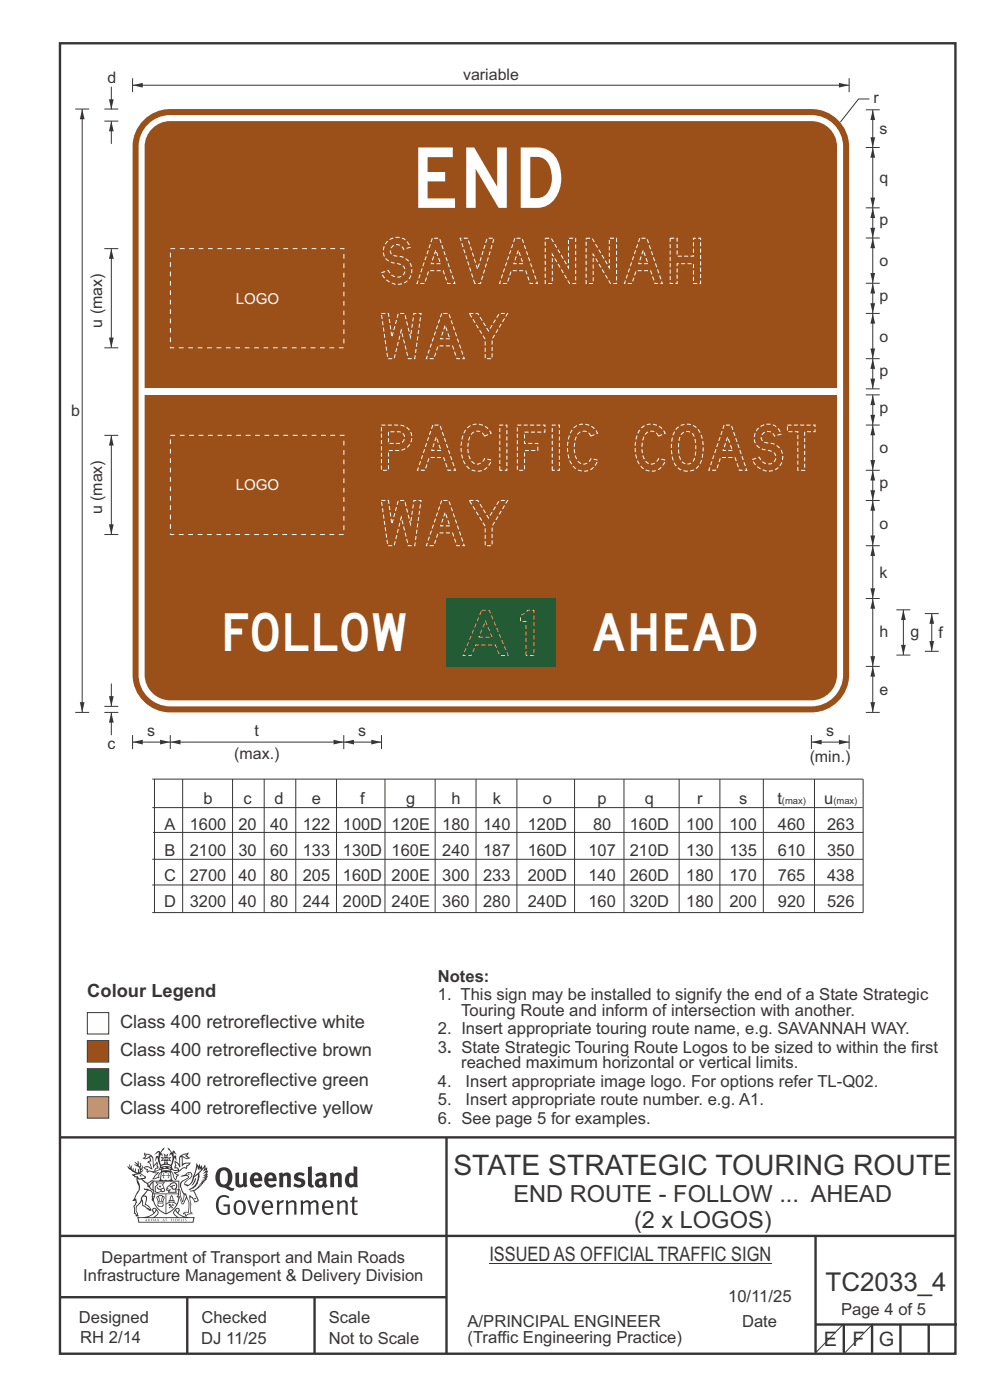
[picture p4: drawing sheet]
<svg xmlns="http://www.w3.org/2000/svg" width="210mm" height="297mm" viewBox="0 0 210 297" stroke-linecap="round" stroke-linejoin="round" font-family="sans-serif">
<g fill="none" stroke="#373435" stroke-width=".51">
<path d="M12.7 9.2h190v278h-190zM12.7 241.3h190M94.7 241.4v45.8M12.7 275.2h82M12.7 262.2h190.1M39.7 275.2v12M66.7 275.2v12M173 262.1v24.9M173 281h30M179 281v6M185 281v6M191 281v6"/>
<path d="M197 281v6"/>
</g>
<g fill="#373435">
<path d="M47 248.4a2.55 2.55 0 0 0 0 2.7l.3 .2a.81 .81 0 0 0 1-1v-.5a1.04 1.04 0 0 0-1.1-1.5zM46.3 248.1a1.82 1.82 0 0 1 2.1-.2 1.82 1.82 0 0 1 .9 1.8 2.29 2.29 0 0 1-.8 2l.7 .3h.5l-.2 .6a2.87 2.87 0 0 1-2-.7 2.12 2.12 0 0 1-1.7-3.1z" fill-rule="evenodd"/>
<path d="M49.9 248.9l.8-.2v2a.46 .46 0 0 0 .3 .6 .46 .46 0 0 0 .6-.3v-2.1l.7-.2v2.4l.2 .5-.5 .3-.3-.3a1.02 1.02 0 0 1-1.2 .3 1.02 1.02 0 0 1-.6-1.1z" fill-rule="evenodd"/>
<path d="M54 249.5l-.1 .5h.9a.49 .49 0 0 0-.2-.6 .49 .49 0 0 0-.6 .1zM53.4 249.1a1.34 1.34 0 0 1 1.6-.2 1.34 1.34 0 0 1 .6 1.5v.2h-1.7a.77 .77 0 0 0 .5 .8 .77 .77 0 0 0 .9-.4l.3 .5a1.59 1.59 0 0 1-2 .2 1.59 1.59 0 0 1-.5-2.1z" fill-rule="evenodd"/>
<path d="M57 249.5l-.1 .5h1a.49 .49 0 0 0-.2-.6 .49 .49 0 0 0-.7 .1zM56.4 249.1a1.34 1.34 0 0 1 1.6-.2 1.34 1.34 0 0 1 .7 1.5v.2h-1.8a.77 .77 0 0 0 .5 .8 .77 .77 0 0 0 .9-.4l.4 .5a1.59 1.59 0 0 1-2.1 .2 1.59 1.59 0 0 1-.5-2.1z" fill-rule="evenodd"/>
<path d="M59.2 248.9l.7-.2 .1 .4a.95 .95 0 0 1 1-.3 .95 .95 0 0 1 .7 .8v2.3h-.8v-2.3a.46 .46 0 0 0-.8 .1v2.2h-.8z" fill-rule="evenodd"/>
<path d="M62.6 249.1a1.75 1.75 0 0 1 2-.1l-.2 .5-.6-.2a.43 .43 0 0 0-.6 .3l.4 .3a1.04 1.04 0 0 1 1.2 1.1 1.04 1.04 0 0 1-1.4 1l-1.2-.4 .3-.6 1 .4 .4-.4a.88 .88 0 0 0-1-.5l-.4-.2-.1-.4z" fill-rule="evenodd"/>
<path d="M65.3 247.6l.8-.2 .1 3.8 .3 .2 .1 .4a.88 .88 0 0 1-1 0 .88 .88 0 0 1-.3-1z" fill-rule="evenodd"/>
<path d="M67.8 250.6a.43 .43 0 0 0-.1 .7 .43 .43 0 0 0 .7-.1v-.7zM66.8 249.1a1.7 1.7 0 0 1 2.4 .1v1.9l.3 .4-.4 .5-.5-.4a1.03 1.03 0 0 1-1.7-.1 1.03 1.03 0 0 1 .8-1.5h.7v-.4a.8 .8 0 0 0-1.2 .1z" fill-rule="evenodd"/>
<path d="M70 248.9l.7-.2 .1 .4a.95 .95 0 0 1 1-.3 .95 .95 0 0 1 .7 .8v2.3h-.8v-2.3a.46 .46 0 0 0-.8 .1v2.2h-.8z" fill-rule="evenodd"/>
<path d="M74.3 249.5a1.48 1.48 0 0 0 0 1.7h.5l.2-.1v-1.5l-.3-.2zM75 247.4l.8 .1 .1 4.4h-.7l-.1-.2a1.26 1.26 0 0 1-1.4 0 1.26 1.26 0 0 1-.5-1.3 1.29 1.29 0 0 1 .4-1.4 1.29 1.29 0 0 1 1.4-.1z" fill-rule="evenodd"/>
<path d="M46.4 253.9a1.72 1.72 0 0 1 2.3 0l-.3 .3a1.24 1.24 0 0 0-1.4-.2 1.24 1.24 0 0 0-.6 1.4 1.49 1.49 0 0 0 1.2 1.9l.7-.1v-1.3h-.8l-.1-.4h1.3v1.9a1.93 1.93 0 0 1-2.2 0 1.93 1.93 0 0 1-.7-2.2l.2-.8z" fill-rule="evenodd"/>
<path d="M50.4 255.1a1.65 1.65 0 0 0 .2 2.2 .99 .99 0 0 0 1-1.4 .78 .78 0 0 0-.4-.8 .78 .78 0 0 0-.8 0zM50 254.9a1.33 1.33 0 0 1 1.6-.1 1.33 1.33 0 0 1 .5 1.4 1.31 1.31 0 0 1-1.3 1.6 1.31 1.31 0 0 1-1.2-1.6v-.6z" fill-rule="evenodd"/>
<path d="M52.5 254.7l.4-.1 .9 2.6 .8-2.5h.5l-1.1 3h-.5z" fill-rule="evenodd"/>
<path d="M56.3 255.2l-.2 .7h1.3a.7 .7 0 0 0-.3-.8 .7 .7 0 0 0-.8 .1zM55.9 255a1.22 1.22 0 0 1 1.5-.2 1.22 1.22 0 0 1 .5 1.5h-1.8a.93 .93 0 0 0 .5 1 .93 .93 0 0 0 1.1-.2l.2 .3a1.43 1.43 0 0 1-1.8 .1 1.43 1.43 0 0 1-.6-1.7z" fill-rule="evenodd"/>
<path d="M58.7 254.7l.4-.1 .1 .5 .4-.4 .6-.1-.2 .5a.66 .66 0 0 0-.8 .7v1.9h-.4z" fill-rule="evenodd"/>
<path d="M60.6 254.7l.4-.1 .1 .5a.94 .94 0 0 1 1-.5 .94 .94 0 0 1 .8 .8v2.3h-.5l-.1-2.5a.81 .81 0 0 0-1.2 .3v2.2h-.4z" fill-rule="evenodd"/>
<path d="M63.7 254.7l.5-.1 .1 .5 .4-.3a.78 .78 0 0 1 1.1 .3 .9 .9 0 0 1 1-.5 .9 .9 0 0 1 .8 .8v2.3h-.5l-.1-2.5a.67 .67 0 0 0-1.1 .3v2.2h-.5v-2.4l-.4-.3-.7 .4v2.3h-.5z" fill-rule="evenodd"/>
<path d="M69 255.2l-.1 .7h1.3a.7 .7 0 0 0-.3-.8 .7 .7 0 0 0-.9 .1zM68.7 255a1.22 1.22 0 0 1 1.5-.2 1.22 1.22 0 0 1 .5 1.5h-1.8a.93 .93 0 0 0 .4 1 .93 .93 0 0 0 1.2-.2l.1 .3a1.44 1.44 0 0 1-1.7 .1 1.44 1.44 0 0 1-.6-1.7z" fill-rule="evenodd"/>
<path d="M71.4 254.7l.5-.1 .1 .5a.94 .94 0 0 1 1-.5 .94 .94 0 0 1 .8 .8v2.3h-.5l-.1-2.5a.81 .81 0 0 0-1.2 .3v2.2h-.4z" fill-rule="evenodd"/>
<path d="M74.7 253.9l.5-.1v.9h.7l-.1 .3h-.6v2.2l.1 .2h.5l.1 .3a.75 .75 0 0 1-1.2-.6v-2.1h-.4v-.3h.4z" fill-rule="evenodd"/>
<path d="M30.8 244.9l1.1 .3-.9 .5h-.4l.6-.5zM31.8 245.4h.2a2.44 2.44 0 0 1 .4 1.9l.1 .5 .7-1-.1 .6 .3 .3a.57 .57 0 0 0-.6 .7l-1-.1-.5 .2 .2-.5-.8-.3 .7-.1 .9 .5 .1-.1-.6-1.3-.2-.2h.5zM30.7 244.4l-.1 .5 .2 .4-.6 .4a1.04 1.04 0 0 0 1.4-.1l.2 .6-.3 .1-.2 .4a.94 .94 0 0 1 .8 1.1l-.2-.1a1.16 1.16 0 0 0-1.5-.1l.3 .4 .4 .2 .1 .5 .2 .1 .1-.2a.94 .94 0 0 1 1.1 .2l.8 .1-1.2 1.2a1.13 1.13 0 0 0 1.2-.2l.4-.1-.1-.4 .5-.8a.83 .83 0 0 0-.6 1.1l-.3-.1-.7 .4 1.1-1.4-.5 .1-.5-.1 1.3-.5-.1-.1-.9 .4v-.3l.2-.2 .3 .1 .1-.3-.2-.4v-.6l-.1-.4-.7 1v-.7a1.42 1.42 0 0 0-1.6-1.8z" fill-rule="evenodd"/>
<path d="M38.5 245.2l.5-.2 .7-.1-.6 .3 .8 .5h-.3zM38.3 245.5l.2-.1 .1 2a1.69 1.69 0 0 1 1.6-.6l-.8 .5 .1 .5a1.1 1.1 0 0 0-1.5 .6l-.1-.5-.2-.2h-.5l.3-.4-.3-.7a1.42 1.42 0 0 1 .8 1.1l.2-.1zM37.1 246.2l.1 1-.2 .3 .1 .4h.5l.1 .2a.96 .96 0 0 1-1.1-.1l-.1 .1a1.06 1.06 0 0 0 1.3 .2v.1a.72 .72 0 0 1-1 .2l.3 .5 .6 .2-.4 .2-.1 .6-.2-.3-.4-1.1-.4-.4 .4 .9a1.54 1.54 0 0 0 .7 1.2l.2-.3a.58 .58 0 0 1 .4-.8l.2-.1h-.3l-.5-.3 .9-.5a.93 .93 0 0 1 1.2-.5v.2l.2-.2 .1-.5a.99 .99 0 0 0 .7-.8l-1.3 .1-.3 .2-.1-1.4 .9 .4 .9-.3h-.4l-.5-.4 .4-.7-.6 .2a1.46 1.46 0 0 0-1.4 2.1v.4l-.2-.4z" fill-rule="evenodd"/>
<path d="M35.6 248.9l.2 .1-.1 .3 .4 .1h-.4v.6l-.1-.6h-.3l.3-.1z" fill-rule="evenodd"/>
<path d="M34.6 248.9l.2 .1v.3l.3 .1h-.3l-.1 .6v-.6h-.4l.4-.1z" fill-rule="evenodd"/>
<path d="M34.3 248.8a.57 .57 0 0 1 .9 .2 .57 .57 0 0 1 .9-.2l.2 1.4h-.2a.57 .57 0 0 1-.9 0 .69 .69 0 0 1-1.1 0zM34.2 248.1l-.3 2.1-.2 .4h3l-.2-.4-.3-2.1h-.2v.2l-.8-.1-.8 .1v-.2z" fill-rule="evenodd"/>
<path d="M34.2 252.4a.3 .3 0 0 0 .6 0 .3 .3 0 0 0-.6 0zM33.3 250.9l.3 .3-.3 .4a.79 .79 0 0 0 0 1.3l.8-.2-.1-.3a.55 .55 0 0 1-.7-.6l.1-.1 .2 .3 .3 .2 .8-.2-.4-.7 .4-.4-.7 .2zM33 250.7l1.1 .2 .9-.2-.4 .6 .4 1.2a.56 .56 0 0 1-.8 .3l-.2 .1a.73 .73 0 0 1-.9 .1 .73 .73 0 0 1-.3-1v-.4l.6-.4z" fill-rule="evenodd"/>
<path d="M35.6 251.8l.7-.4a.58 .58 0 0 1 1-.1 .58 .58 0 0 1-.4 .9l-.3-.3a.43 .43 0 0 1 .6-.4 .57 .57 0 0 0-.8 .2l-.2-.1-.3 .1 .4 .2a.55 .55 0 0 0 .9 .4v.5h-1.3l.3-.4-.1-.1-.6 .1 .2-.3-.2-.1zM35.4 251.8l-.1 .2a.39 .39 0 0 0 .2 .6h.3l-.2 .4h1.9l-.1-.8a.86 .86 0 0 0-.1-1.3 .86 .86 0 0 0-1.3 .4z" fill-rule="evenodd"/>
<path d="M36 254.8h.8v.2h-.8zM36.4 253.8l.2 .8h-.4zM36.4 253.5l-.3 .5-.1 .6h-.2v.4l-.7 .4 .2 .1a1.48 1.48 0 0 1 2.1 .2l.2-.1-.6-.5v-.5h-.2l-.1-.6z" fill-rule="evenodd"/>
<path d="M35.8 255.4l.4 .1 .1 .3 .3-.2-.2-.2a.38 .38 0 0 1 .5 .5l-.2-.2-.3 .2 .3 .2-.3 .3-.1-.4-.4 .4-.1-.2 .4-.3-.1-.1-.2 .1z" fill-rule="evenodd"/>
<path d="M34.5 254h.2v.2l-.2 .6h-.2zM33.6 255.3h.9v.2a.55 .55 0 0 1-.8 .4v-.2l-.2-.1zM33.4 254h.2l.2 .8h-.2zM33.6 255l.8-.1 .1 .2h-.8zM33.8 253.7h.5l-.2 1.1h-.1zM33.3 253.8l-.1 .3 .3 1.1a.48 .48 0 0 0-.1 .6 .48 .48 0 0 0 .5 .2h.5a.49 .49 0 0 0 .2-.8l.3-1.1-.1-.3a1.42 1.42 0 0 0-1.5 0z" fill-rule="evenodd"/>
<path d="M33.7 251.5l.4 .1 .1 .3h-.3z" fill-rule="evenodd"/>
<path d="M41.3 250.1l.3-.2-.2 .8-.6 .8h-.2l.5-.7z" fill-rule="evenodd"/>
<path d="M39.7 249l.3-.2 .5 .2a.88 .88 0 0 1-.6 1.1 1.22 1.22 0 0 0-.8 1.3l.5 .2a.72 .72 0 0 0 .9-.4l.5-.8 .2-.6 .8-.6v.2a2.85 2.85 0 0 1-2 2.9l.1 .1a2.13 2.13 0 0 0 1.9-1.5v-.3a2.01 2.01 0 0 0 .3-1.7l1.1-1.3-.4 1 .7-.5-.7 1 .8-.4-.8 .8 .7-.2-.9 .6 .8-.1-.8 .4h.7l-.8 .3 .3 .2h-.4l.2 .3h-.4l.2 .3h-.4l.1 .2h-.1a2.16 2.16 0 0 1-2 1.1l.1 .2 .4-.1a.76 .76 0 0 1 .7 .8l.5 1.2-.6 .2a1.45 1.45 0 0 0-1.1-1.3l.2 1.8-.1 1.8 .4 .3a1.07 1.07 0 0 0-1.2 .4v-.3l-.5-.2a.87 .87 0 0 1 1.1-.1v-.7a4.4 4.4 0 0 0-.6-3.1l-.1-.3h-.2a2.16 2.16 0 0 1-.7-2.2l.3-.4 1.2-.7a.55 .55 0 0 0-.4-.8zM37.8 252.4a.76 .76 0 0 1 .3 1.1l.6 1.6 .4-1.7 .2 .1a.61 .61 0 0 1-.1 .9l-.3 .8-.2 .1-.7-1.6-.3 .1a1.18 1.18 0 0 0 .1-1.4zM41.8 247.5l.2 .7 .3-.5v.6l.4-.5a1.9 1.9 0 0 1-1.2 1.4l-.3 .3zM38.2 249.6l1.4-.2 .2 .2v.3l-.5 .2a1.26 1.26 0 0 0-.9 1.9l.2 .7a1.84 1.84 0 0 1 .1 2.1l-.4-1.4a.96 .96 0 0 0-.4-1.2l-.4 .2a.78 .78 0 0 1 0 1.3l.1 .3h.4l.4 1.1a.38 .38 0 0 0 .2 .4 .38 .38 0 0 0 .4-.1l.6-1.2a2.94 2.94 0 0 1 .4 2.5l-.1 .4h-.8l-.3 .4v.2l.4-.1 .1 .4 .2 .1a1.02 1.02 0 0 1 1.3-.5v-.4l-.3-.1 .1-1.8-.3-1.3h.1a1.14 1.14 0 0 1 .8 1 .63 .63 0 0 0 .8-.2 .63 .63 0 0 0-.2-.9l-.6-1.2 .9-.6 .2-.4h.3l-.1-.2h.4l-.1-.3h.3l-.1-.3 .5-.1-.2-.2 .6-.4v-.2h-.2l.4-.5h-.3l.3-.5-.4 .1 .4-.5v-.3l-.3 .2 .2-.7-.1-.2-.4 .3v-.8l-.6 .8-.2-.8-.2 .5-.3-.7-.1 .6-.5-.8-.1 1.4-.6 1.8a1.81 1.81 0 0 1-1 1.5l-.6-.2a1.75 1.75 0 0 1 1.1-1.2 .75 .75 0 0 0 .1-1.3 .75 .75 0 0 0-1.2 .4z" fill-rule="evenodd"/>
<path d="M41.2 254.1h.3l.2 .2-.4 .1z" fill-rule="evenodd"/>
<path d="M29.4 258.4h11.6l-.1 .8h-11.4zM31.3 258.2l.5-.1a2.48 2.48 0 0 0 1.4-1.3l.3 .5-.5 .6-.5 .3zM32.5 256.6l.3-.2 .2 .1-.3 .7zM37.2 256.8a2.65 2.65 0 0 0 1.8 1.4h-1.1l-.5-.3-.5-.6zM37.4 256.5l.2-.1 .3 .2-.3 .6zM29.2 258.2l.1 1.2h11.8l.2-1.1-.2-.1a4.1 4.1 0 0 1-3.3-.9l.3-.4-.1-.6a1.06 1.06 0 0 0-1.3 1l.2 .4 .6 .5h-4.7l.3-.1a.84 .84 0 0 0 .6-.8 .84 .84 0 0 0-.5-.8l-.3-.2h-.5l-.1 .6 .3 .4a4.2 4.2 0 0 1-3.4 .9z" fill-rule="evenodd"/>
<path d="M31 258.7l.1 .2h-.2zM31 258.5l-.3 .6 .4-.2 .2 .2z" fill-rule="evenodd"/>
<path d="M31.3 258.6h.3v.4a.25 .25 0 0 0 .2-.1 .25 .25 0 0 0-.1-.3h.1a.29 .29 0 0 1 0 .4 .29 .29 0 0 1-.4 0 .29 .29 0 0 1 0-.4z" fill-rule="evenodd"/>
<path d="M32.2 258.6a.22 .22 0 0 1 .3 .2 .22 .22 0 0 1-.3 .2zM32 258.6l.1 .4a.33 .33 0 0 0 .4 0 .33 .33 0 0 0 0-.4 .33 .33 0 0 0-.5 0z" fill-rule="evenodd"/>
<path d="M32.9 258.7l.1 .2h-.2zM32.9 258.5l-.2 .6 .3-.2 .2 .2z" fill-rule="evenodd"/>
<path d="M33.3 258.6h.2l.1 .1 .2-.1-.2 .2 .2 .3-.3-.3-.1 .3h-.1l.2-.3z" fill-rule="evenodd"/>
<path d="M34.7 258.7l.1 .2h-.2zM34.7 258.5l-.3 .6 .4-.2 .2 .2z" fill-rule="evenodd"/>
<path d="M35 258.5h.5l-.2 .1v.5h-.2l.1-.5z" fill-rule="evenodd"/>
<path d="M36.2 258.6l.3-.1-.1 .1v.2h.1h-.1v.3h-.2z" fill-rule="evenodd"/>
<path d="M36.7 258.6h.2v.5h-.2z" fill-rule="evenodd"/>
<path d="M37.3 258.6a.22 .22 0 0 1 .3 .2 .22 .22 0 0 1-.3 .2zM37.1 258.6v.4a.33 .33 0 0 0 .5 0 .33 .33 0 0 0 0-.4 .33 .33 0 0 0-.5 0z" fill-rule="evenodd"/>
<path d="M37.8 258.6l.4-.1-.2 .1v.2h.1h-.1v.2l.2 .1h-.4z" fill-rule="evenodd"/>
<path d="M38.4 258.6h.2l-.1 .4 .2 .1h-.3z" fill-rule="evenodd"/>
<path d="M38.9 258.6h.2v.5h-.2z" fill-rule="evenodd"/>
<path d="M39.3 258.6h.2h-.1l.2 .3-.2 .2-.1-.1v-.1l.2 .1z" fill-rule="evenodd"/>
<path d="M34.2 247.4a1.51 1.51 0 0 1 2 .2 2.67 2.67 0 0 0-2.1 0zM35.7 247.6l.4 .1 .1 .3-.4-.1zM34.6 247.6h.5l.1 .2h-.4zM34 247.8l.3 .2h-.3zM34.9 246.9l.3-.2 .3 .2zM34.9 245.6l.2 .1v.3h-.2zM35 245.1l.2 .2 .2-.2-.1 .3h-.2zM35.1 246.3h.2l.1 .4-.2-.2-.2 .2zM35.3 245.7l.2-.1v.4h-.2zM34.4 245.7h.3l.1 .3-.4 .1 .2-.2zM35.7 245.7h.3l-.2 .2 .2 .2-.4-.1zM32.7 244.9l1-.5-.1 1-.2-.2-.3 .2-.3 1.1 .5-1 .3 .9a1.84 1.84 0 0 1 .2 1.7l.4 .1a2.48 2.48 0 0 1 2.2 0l.2-.2-.2-.7 .7-1.8 .4 .7-.2-1-.2-.1-.2 .3v-.9l.6 .4-.6-.8-.3 .1-.1 .4-.5-.9-.5-.3 .2 .5 .6 .5-.5 .8 .4-.4a2.06 2.06 0 0 1 0 2.3l-.5-.2-.2-.6 .1-.1 .8 .2-.4-.5 .4-.5-.7 .2-.2-.2 .2-.7-.5 .4-.5-.4 .2 .7-.2 .2-.7-.2 .4 .5-.4 .5 .8-.2 .1 .1-.2 .6-.5 .2a2.02 2.02 0 0 1 0-2.2l.3 .5-.1-.7-.3-.1 .8-1.2-.4 .3-.5 .8-.2-.3a.8 .8 0 0 0-.8 .5z" fill-rule="evenodd"/>
<path d="M29.2 250.1l.3 .1a.61 .61 0 0 1 .8 .4l.3 .2a.8 .8 0 0 1 .6 1l.4 .1 .5 .5a1 1 0 0 1 .5 1.1l-.1 .7v-.5h-.1a.96 .96 0 0 0-.8-1.3l-.2-.2h-.7l-.1-.1-.1 .1 .1 .3h.6l-1.2 1.3-.2 1-.4 .6a1.33 1.33 0 0 0-.5 1.8l.2 .5a1.26 1.26 0 0 1-.5-1.5l-.1-.3a1.56 1.56 0 0 0 .4-1.7l-.3 .2 .2-.5a3.2 3.2 0 0 0 .7-3zM30.4 253.9h.4a2.06 2.06 0 0 1-.1 1.6l.7 .5 .4 .4-.6-.1-.8-.6-.1-.9a.51 .51 0 0 1 .1-.9zM28.6 249.3a1.52 1.52 0 0 1 2.1 .5l-1.1 .2-.2-.1-.1-.4h-.5zM27.5 247v.8l-.3-.4h-.1a3.1 3.1 0 0 0 1.9 1.6l-1 .1 .5 .6 .5 .1 .1 1.1a1.84 1.84 0 0 1-.3 2.5l-.4 .9-.3 .4 .2 .1 .4-.1 .1 .4-.2 .5-.3 .2 .1 1.7h.2l.3 .5 .1 .1 .4-.1-.1-.5a1.3 1.3 0 0 1-.1-1.7l.9-1 .1 1.1 .6 .2 .5 .5 .1-.1 .2 .3h.5a1.85 1.85 0 0 0-1.2-1.4l.1-.3a1.39 1.39 0 0 0 0-1.4l-.5-.1 .5-.5a.66 .66 0 0 1 .9-.4 .66 .66 0 0 1 .3 .9l-.1 .4 .2-.1v.2l-.1 .3 .2 .5 .1-.3a2.24 2.24 0 0 0 .1-2.2 .73 .73 0 0 1-.7-.7 .73 .73 0 0 1 .6-.7v-.2a.94 .94 0 0 0-.9 .8 .48 .48 0 0 1-.1-.6 .48 .48 0 0 1 .5-.2l.5-.3a.51 .51 0 0 0-.8 .2l-.5 .2-1-.8h.6l.2-.5-1.2-.7 .5-.5v-.3l-.5 .4 .1-.2a.69 .69 0 0 0 .2-1v.4l-.2 .3v-1.1l-.3-.2 .1 .6-.1 .2-.4-1.3v.7l-.6-.4 .5 .7-.6-.2 .3 .3a1 1 0 0 1 .7 1.4l-.2-.8v.9l-.5-.2v-.8l-.2 .7-.2-.1-.1-.6-.2 .4-.2-.2 .1-.7-.2 .5z" fill-rule="evenodd"/>
<path d="M29.6 249.4l.2-.1 .3 .2z" fill-rule="evenodd"/>
<path d="M32.4 250.5h5.6v2l-.2-.1v-1.7h-5.2v2.5h5.2v-.8l.1 .2-.1 1.1v-.3h-2.5v4a4.1 4.1 0 0 0 2.6-3.6l.1-.1a4 4 0 0 1-2.8 3.9 4.2 4.2 0 0 1-2.8-4.7l.1 1.2 .1-.1a3.8 3.8 0 0 0 2.5 3.4v-4h-2.5l-.2-.9z" fill-rule="evenodd"/>
<circle cx="40" cy="249.1" r=".17"/>
</g>
<path d="M179 280.8l-6 6.2" fill="none" stroke="#373435" stroke-width=".21"/>
<path d="M18.5 214.8h4.6v4.6h-4.6z" fill-rule="evenodd" fill="#fefefe" stroke="#373435" stroke-width=".21"/>
<path d="M18.5 220.8h4.6v4.5h-4.6z" fill-rule="evenodd" fill="#9b5019" stroke="#373435" stroke-width=".21"/>
<path d="M18.5 226.7h4.6v4.6h-4.6z" fill-rule="evenodd" fill="#225b34" stroke="#373435" stroke-width=".21"/>
<path d="M18.5 232.7h4.6v4.5h-4.6z" fill-rule="evenodd" fill="#fad716" stroke="#373435" stroke-width=".21"/>
<g fill="none" stroke="#373435" stroke-width=".21">
<path d="M32.3 171.3h150.7M32.3 165.3h150.7M32.5 176.6h150.6M32.8 165.3v28.2M38.7 165.3v28.3M49.3 165.3v28.3M56 165.3v28.3M62.7 165.3v28.3M71.4 165.3v28.3M81.7 165.3v28.3M92.3 165.3v28.3M101 165.3v28.3"/>
<path d="M109.6 165.3v28.3M121.9 165.3v28.3M132.4 165.3v28.3M144.1 165.3v28.3M152.7 165.3v28.3M161.9 165.3v28.3M172.8 165.3v28.3M183.1 165.3v28.3h-150.8M32.3 187.7h150.8M32.3 182.3h150.8"/>
</g>
<path d="M31.7 26.1a6.7 6.7 0 0 0-2.3 5v112.1a6.7 6.7 0 0 0 6.7 6.7h136a6.7 6.7 0 0 0 6.7-6.7v-112.1a6.7 6.7 0 0 0-6.7-6.7h-136a6.7 6.7 0 0 0-4.4 1.7zM32.3 27.3a5.4 5.4 0 0 0-1.6 3.8v112.1a5.4 5.4 0 0 0 5.4 5.4h136a5.4 5.4 0 0 0 5.5-5.4v-112.1a5.4 5.4 0 0 0-5.5-5.4h-136a5.4 5.4 0 0 0-3.8 1.6zM30.5 25.5a8 8 0 0 1 5.6-2.4h136a8 8 0 0 1 8 8v112.1a8 8 0 0 1-8 7.9h-136a8 8 0 0 1-8-7.9v-112.1a8 8 0 0 1 2.4-5.6z" fill-rule="evenodd" fill="#9b5019"/>
<path d="M28.1 18.1h152" fill="none" stroke="#373435" stroke-width=".21"/>
<g fill="#373435">
<path d="M28.1 18.1l2.2-.5v1z"/>
<path d="M178 17.6l2.1 .5-2.1 .5z"/>
</g>
<path d="M180.1 16.6v3M183.7 31.3h2.9M185.1 31.3v12.8" fill="none" stroke="#373435" stroke-width=".21"/>
<g fill="#373435">
<path d="M185.1 31.3l.5 2.2h-1z"/>
<path d="M184.6 41.9h1l-.5 2.2z"/>
</g>
<path d="M183.7 66.5h2.9M185.1 66.5v9.6" fill="none" stroke="#373435" stroke-width=".21"/>
<g fill="#373435">
<path d="M185.1 66.5l.5 2.2h-1z"/>
<path d="M184.6 73.9h1l-.5 2.2z"/>
</g>
<path d="M183.7 44.1h2.9M185.1 44.1v6.4" fill="none" stroke="#373435" stroke-width=".21"/>
<g fill="#373435">
<path d="M185.1 44.1l.5 2.2h-1z"/>
<path d="M184.6 48.3h1l-.5 2.2z"/>
</g>
<path d="M184.4 21h-2.3l-3.8 4.9M183.7 50.5h2.9M185.1 50.5v9.6M183.7 60.1h2.9" fill="none" stroke="#373435" stroke-width=".21"/>
<g fill="#373435">
<path d="M185.1 50.5l.5 2.2h-1z"/>
<path d="M184.6 57.9h1l-.5 2.2z"/>
</g>
<path d="M185.1 60.1v6.4" fill="none" stroke="#373435" stroke-width=".21"/>
<g fill="#373435">
<path d="M185.1 60.1l.5 2.2h-1z"/>
<path d="M184.6 64.3h1l-.5 2.2z"/>
</g>
<path d="M185.1 23.3v8" fill="none" stroke="#373435" stroke-width=".21"/>
<g fill="#373435">
<path d="M185.1 23.3l.5 2.2h-1z"/>
<path d="M184.6 29.1h1l-.5 2.2z"/>
</g>
<path d="M28.1 16.6v3M183.7 23.3h2.9M183.7 76.1h2.9" fill="none" stroke="#373435" stroke-width=".21"/>
<path d="M30.7 82.5h146.9v1.3h-146.9z" fill-rule="evenodd" fill="#fefefe"/>
<path d="M183.7 82.5h2.9M183.7 83.8h2.9M183.7 90.2h2.9M183.7 106.2h2.9M185.1 106.2v9.6" fill="none" stroke="#373435" stroke-width=".21"/>
<g fill="#373435">
<path d="M185.1 106.2l.5 2.1h-1z"/>
<path d="M184.6 113.6h1l-.5 2.2z"/>
</g>
<path d="M183.7 99.8h2.9M185.1 90.2v9.6" fill="none" stroke="#373435" stroke-width=".21"/>
<g fill="#373435">
<path d="M185.1 90.2l.5 2.1h-1z"/>
<path d="M184.6 97.6h1l-.5 2.2z"/>
</g>
<path d="M185.1 99.8v6.4" fill="none" stroke="#373435" stroke-width=".21"/>
<g fill="#373435">
<path d="M185.1 99.8l.5 2.1h-1z"/>
<path d="M184.6 104h1l-.5 2.2z"/>
</g>
<path d="M183.7 115.8h2.9M185.1 115.8v11.2" fill="none" stroke="#373435" stroke-width=".21"/>
<g fill="#373435">
<path d="M185.1 115.8l.5 2.1h-1z"/>
<path d="M184.6 124.8h1l-.5 2.2z"/>
</g>
<path d="M185.1 127v14.4" fill="none" stroke="#373435" stroke-width=".21"/>
<g fill="#373435">
<path d="M185.1 127l.5 2.1h-1z"/>
<path d="M184.6 139.2h1l-.5 2.2z"/>
</g>
<path d="M183.7 127h2.9M191.6 129.4v9.6M183.7 141.4h2.9" fill="none" stroke="#373435" stroke-width=".21"/>
<g fill="#373435">
<path d="M191.6 129.4l.5 2.1h-1z"/>
<path d="M191.1 136.8h1l-.5 2.2z"/>
</g>
<path d="M190.1 129.4h3M190.1 139h3" fill="none" stroke="#373435" stroke-width=".21"/>
<path d="M94.6 126.9h23.2v14.5h-23.2z" fill-rule="evenodd" fill="#225b34"/>
<path d="M185.1 141.4v9.7" fill="none" stroke="#373435" stroke-width=".21"/>
<g fill="#373435">
<path d="M185.1 141.4l.5 2.1h-1z"/>
<path d="M184.6 149h1l-.5 2.1z"/>
</g>
<path d="M185.1 76.1v6.4M183.7 151.1h2.9" fill="none" stroke="#373435" stroke-width=".21"/>
<g fill="#373435">
<path d="M185.1 76.1l.5 2.2h-1z"/>
<path d="M184.6 80.3h1l-.5 2.2z"/>
</g>
<path d="M185.1 83.8v6.4" fill="none" stroke="#373435" stroke-width=".21"/>
<g fill="#373435">
<path d="M185.1 83.8l.5 2.1h-1z"/>
<path d="M184.6 88h1l-.5 2.2z"/>
</g>
<path d="M17.4 23.1v128" fill="none" stroke="#373435" stroke-width=".21"/>
<g fill="#373435">
<path d="M17.4 23.1l.5 2.2h-1z"/>
<path d="M16.9 149h1l-.5 2.1z"/>
</g>
<path d="M16 23.1h2.9M16 151.1h2.9M23.6 145v4.9" fill="none" stroke="#373435" stroke-width=".21"/>
<path d="M23.1 147.7h1l-.5 2.2z" fill="#373435"/>
<path d="M22.1 151.1h3M22.1 149.9h3M23.6 151.1v4.9" fill="none" stroke="#373435" stroke-width=".21"/>
<path d="M23.6 151.1l.5 2.2h-1z" fill="#373435"/>
<path d="M23.6 18.4v4.8" fill="none" stroke="#373435" stroke-width=".21"/>
<path d="M23.1 21.1h1l-.5 2.1z" fill="#373435"/>
<path d="M22.1 25.7h3M22.1 23.1h3M23.6 25.7v4.8" fill="none" stroke="#373435" stroke-width=".21"/>
<path d="M23.6 25.7l.5 2.2h-1z" fill="#373435"/>
<path d="M196.2 138.2h2.9M196.2 130.2h2.9M197.6 130.2v8" fill="none" stroke="#373435" stroke-width=".21"/>
<g fill="#373435">
<path d="M197.6 130.2l.5 2.1h-1z"/>
<path d="M197.1 136h1l-.5 2.2z"/>
</g>
<path d="M28.1 157.4h8" fill="none" stroke="#373435" stroke-width=".21"/>
<g fill="#373435">
<path d="M28.1 157.4l2.2-.5v1z"/>
<path d="M34 156.9l2.1 .5-2.1 .5z"/>
</g>
<path d="M28.1 156v2.9M36.1 156v2.9M36.1 157.4h36.8" fill="none" stroke="#373435" stroke-width=".21"/>
<g fill="#373435">
<path d="M70.8 156.9l2.1 .5-2.1 .5z"/>
<path d="M36.1 157.4l2.2-.5v1z"/>
</g>
<path d="M172.1 157.4h8" fill="none" stroke="#373435" stroke-width=".21"/>
<g fill="#373435">
<path d="M172.1 157.4l2.2-.5v1z"/>
<path d="M178 156.9l2.1 .5-2.1 .5z"/>
</g>
<path d="M72.9 157.4h8M172.1 156v2.9M180.1 156v2.9" fill="none" stroke="#373435" stroke-width=".21"/>
<g fill="#373435">
<path d="M72.9 157.4l2.2-.5v1z"/>
<path d="M78.8 156.9l2.1 .5-2.1 .5z"/>
</g>
<path d="M23.6 52.7v21.1M72.9 156v2.9M80.9 156v2.9" fill="none" stroke="#373435" stroke-width=".21"/>
<path d="M36.2 52.7h36.8v21.1h-36.8z" fill="none" stroke="#fefefe" stroke-width=".21" stroke-dasharray="1 1" stroke-linecap="butt"/>
<g fill="#373435">
<path d="M23.1 71.6h1l-.5 2.2z"/>
<path d="M23.6 52.7l.5 2.2h-1z"/>
</g>
<path d="M22.1 52.7h3M22.1 73.8h3M23.6 92.4v21" fill="none" stroke="#373435" stroke-width=".21"/>
<path d="M36.2 92.4h36.8v21h-36.8z" fill="none" stroke="#fefefe" stroke-width=".21" stroke-dasharray="1 1" stroke-linecap="butt"/>
<g fill="#373435">
<path d="M23.1 111.2h1l-.5 2.2z"/>
<path d="M23.6 92.4l.5 2.1h-1z"/>
</g>
<path d="M22.1 92.4h3M22.1 113.4h3M185.2 280.8l-6 6.2" fill="none" stroke="#373435" stroke-width=".21"/>
<path d="M103.8 267.9h1v.2h-1z" fill-rule="evenodd" fill="#373435"/>
<path d="M104.8 268h58.8" fill="none" stroke="#373435" stroke-width=".21"/>
<text font-size="12.8" fill="#fefefe" x="88.7" y="44.1">END</text>
<g font-size="9.6" fill="#fefefe">
<text x="80.9" y="60.1">SAVANNAH</text>
<text x="80.9" y="76.1">WAY</text>
<text x="80.9" y="99.8">PACIFIC COAST</text>
<text x="80.9" y="115.8">WAY</text>
</g>
<text font-size="9.6" fill="#fff212" x="98.2" y="139.1">A1</text>
<g font-size="8" fill="#fefefe">
<text x="47.7" y="138.2">FOLLOW</text>
<text x="125.8" y="138.2">AHEAD</text>
</g>
<text font-size="6" fill="#373435" x="96.2" y="249.2">STATE STRATEGIC TOURING ROUTE</text>
<text font-size="5.5" fill="#373435" x="175.1" y="273.8">TC2033_4</text>
<g font-size="5" fill="#373435">
<text x="108.9" y="255">END ROUTE - FOLLOW ... AHEAD</text>
<text x="134.5" y="260.6">(2 x LOGOS)</text>
</g>
<g font-size="4.2" fill="#373435">
<text x="103.8" y="267.5">ISSUED AS OFFICIAL TRAFFIC SIGN</text>
<text x="174.7" y="285.6">E</text>
<text x="180.8" y="285.6">F</text>
<text x="186.4" y="285.6">G</text>
</g>
<g font-size="3.9" fill="#373435">
<text x="18.5" y="211.5">Colour Legend</text>
<text x="25.5" y="218.1">Class 400 retroreflective white</text>
<text x="25.5" y="224.1">Class 400 retroreflective brown</text>
<text x="25.5" y="230.4">Class 400 retroreflective green</text>
<text x="25.5" y="236.3">Class 400 retroreflective yellow</text>
</g>
<g font-size="3.5" fill="#373435">
<text x="43.2" y="170.5">b</text>
<text x="51.6" y="170.5">c</text>
<text x="58.3" y="170.5">d</text>
<text x="66.2" y="170.5">e</text>
<text x="76.4" y="170.5">f</text>
<text x="86.2" y="170.5">g</text>
<text x="95.7" y="170.5">h</text>
<text x="104.5" y="170.5">k</text>
<text x="115.2" y="170.5">o</text>
<text x="126.8" y="170.5">p</text>
<text x="136.8" y="170.5">q</text>
<text x="147.9" y="170.5">r</text>
<text x="156.8" y="170.5">s</text>
<text x="164.9" y="170.5">t</text>
<text x="174.8" y="170.5">u</text>
<text x="34.9" y="176">A</text>
<text x="40.2" y="176">1600</text>
<text x="50.6" y="176">20</text>
<text x="57.3" y="176">40</text>
<text x="64.2" y="176">122</text>
<text x="72.7" y="176">100D</text>
<text x="83.1" y="176">120E</text>
<text x="93.8" y="176">180</text>
<text x="102.5" y="176">140</text>
<text x="111.9" y="176">120D</text>
<text x="125.8" y="176">80</text>
<text x="133.6" y="176">160D</text>
<text x="145.6" y="176">100</text>
<text x="154.7" y="176">100</text>
<text x="165" y="176">460</text>
<text x="175.4" y="176">263</text>
<text x="34.9" y="181.5">B</text>
<text x="40.2" y="181.5">2100</text>
<text x="50.6" y="181.5">30</text>
<text x="57.3" y="181.5">60</text>
<text x="64.2" y="181.5">133</text>
<text x="72.7" y="181.5">130D</text>
<text x="83.1" y="181.5">160E</text>
<text x="93.8" y="181.5">240</text>
<text x="102.5" y="181.5">187</text>
<text x="111.9" y="181.5">160D</text>
<text x="124.8" y="181.5">107</text>
<text x="133.6" y="181.5">210D</text>
<text x="145.6" y="181.5">130</text>
<text x="154.7" y="181.5">135</text>
<text x="165" y="181.5">610</text>
<text x="175.4" y="181.5">350</text>
<text x="34.8" y="187">C</text>
<text x="40.2" y="187">2700</text>
<text x="50.6" y="187">40</text>
<text x="57.3" y="187">80</text>
<text x="64.2" y="187">205</text>
<text x="72.7" y="187">160D</text>
<text x="83.1" y="187">200E</text>
<text x="93.8" y="187">300</text>
<text x="102.5" y="187">233</text>
<text x="111.9" y="187">200D</text>
<text x="124.8" y="187">140</text>
<text x="133.6" y="187">260D</text>
<text x="145.6" y="187">180</text>
<text x="154.7" y="187">170</text>
<text x="165" y="187">765</text>
<text x="175.4" y="187">438</text>
<text x="34.8" y="192.4">D</text>
<text x="40.2" y="192.4">3200</text>
<text x="50.6" y="192.4">40</text>
<text x="57.3" y="192.4">80</text>
<text x="64.2" y="192.4">244</text>
<text x="72.7" y="192.4">200D</text>
<text x="83.1" y="192.4">240E</text>
<text x="93.8" y="192.4">360</text>
<text x="102.5" y="192.4">280</text>
<text x="111.9" y="192.4">240D</text>
<text x="124.8" y="192.4">160</text>
<text x="133.6" y="192.4">320D</text>
<text x="145.6" y="192.4">180</text>
<text x="154.7" y="192.4">200</text>
<text x="165" y="192.4">920</text>
<text x="175.4" y="192.4">526</text>
<text x="92.9" y="208.3">Notes:</text>
<text x="92.9" y="212.2">1. This sign may be installed to signify the end of a State Strategic</text>
<text x="97.8" y="215.4">Touring Route and inform of intersection with another.</text>
<text x="92.9" y="219.4">2. Insert appropriate touring route name, e.g. SAVANNAH WAY.</text>
<text x="92.9" y="223.3">3. State Strategic Touring Route Logos to be sized to within the first</text>
<text x="97.8" y="226.6">reached maximum horizontal or vertical limits.</text>
<text x="92.9" y="230.5">4.</text>
<text x="98.7" y="230.5">Insert appropriate image logo. For options refer TL-Q02.</text>
<text x="92.9" y="234.4">5.</text>
<text x="92.9" y="238.4">6. See page 5 for examples.</text>
<text x="98.7" y="234.4">Insert appropriate route number. e.g. A1.</text>
<text x="21.6" y="267.9">Department of Transport and Main Roads</text>
<text x="17.7" y="271.8">Infrastructure Management &amp; Delivery Division</text>
<text x="16.7" y="280.6">Designed</text>
<text x="42.7" y="280.6">Checked</text>
<text x="69.7" y="280.6">Scale</text>
<text x="99.2" y="281.5">A/PRINCIPAL ENGINEER</text>
<text x="154.5" y="276.2">10/11/25</text>
<text x="157.4" y="281.5">Date</text>
<text x="178.4" y="278.9">Page 4 of 5</text>
<text x="17" y="284.8">RH 2/14</text>
<text x="42.7" y="285.1">DJ 11/25</text>
<text x="69.7" y="285.2">Not to Scale</text>
<text x="99.2" y="285">(Traffic Engineering Practice)</text>
</g>
<g font-size="3.4" fill="#373435">
<text x="22.8" y="17.7">d</text>
<text x="98.2" y="17">variable</text>
<text x="185.3" y="21.7">r</text>
<text x="186.5" y="28.5">s</text>
<text x="186.5" y="38.9">q</text>
<text x="186.5" y="47.8">p</text>
<text x="186.5" y="56.5">o</text>
<text x="186.5" y="63.8">p</text>
<text x="21.7" y="69.5" transform="rotate(-90 21.7 69.5)">u (max)</text>
<text x="186.5" y="72.5">o</text>
<text x="186.5" y="79.8">p</text>
<text x="15.1" y="88.3">b</text>
<text x="186.5" y="87.5">p</text>
<text x="186.5" y="96.2">o</text>
<text x="186.5" y="103.5">p</text>
<text x="21.7" y="109.1" transform="rotate(-90 21.7 109.1)">u (max)</text>
<text x="186.5" y="112.2">o</text>
<text x="186.5" y="122.6">k</text>
<text x="186.5" y="135.1">h</text>
<text x="193.1" y="135">g</text>
<text x="199" y="135.4">f</text>
<text x="186.5" y="147.5">e</text>
<text x="22.8" y="158.9">c</text>
<text x="31.2" y="156.1">s</text>
<text x="49.7" y="161">(max.)</text>
<text x="54" y="156.1">t</text>
<text x="76" y="156.1">s</text>
<text x="171.8" y="161.7">(min.)</text>
<text x="175.2" y="156.1">s</text>
</g>
<g font-size="3.2" fill="#fefefe">
<text x="50" y="64.4">LOGO</text>
<text x="50" y="104">LOGO</text>
</g>
<g font-size="2" fill="#373435">
<text x="165.9" y="170.5">(max)</text>
<text x="176.8" y="170.5">(max)</text>
</g>
</svg>
